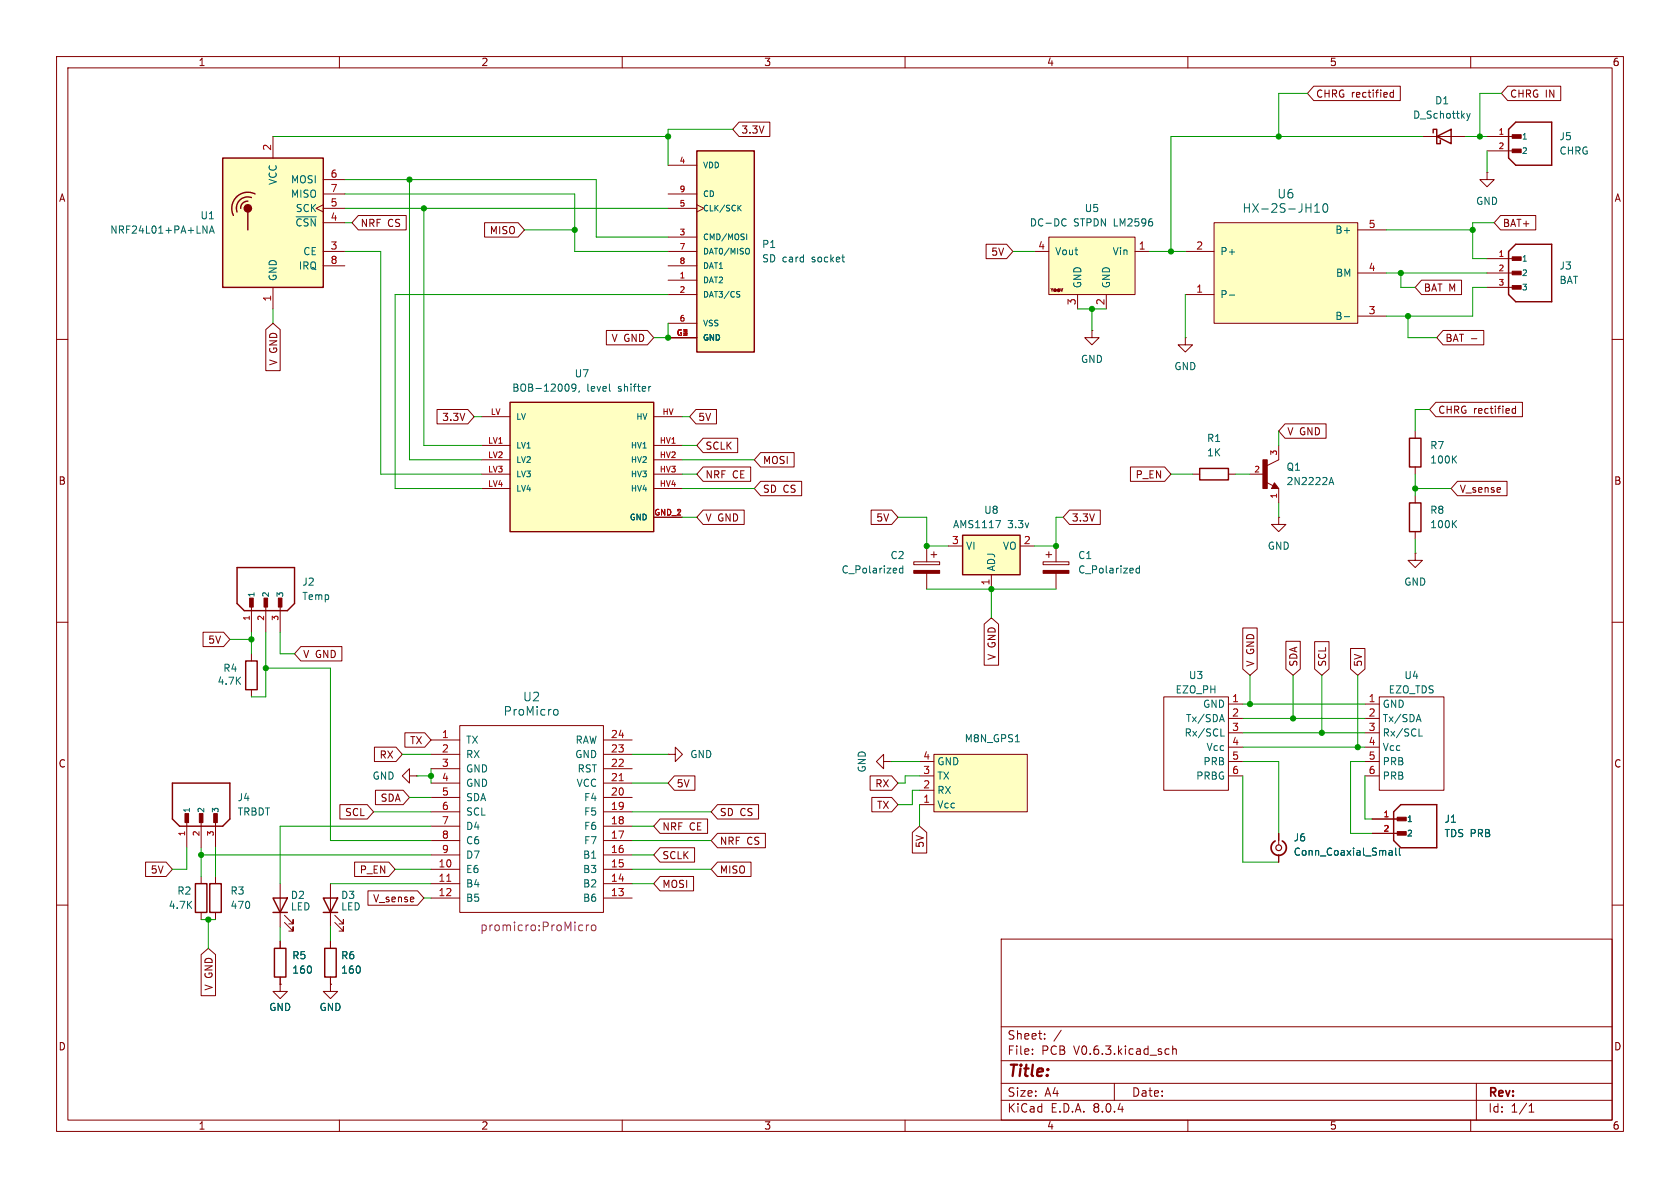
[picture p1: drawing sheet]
<svg xmlns="http://www.w3.org/2000/svg" width="297mm" height="210mm" viewBox="0 0 297 210" stroke-linecap="round" stroke-linejoin="round" font-family="sans-serif">
<g fill="none" stroke="#840000" stroke-width=".18">
<path d="M10 10h277v190h-277zM12 12h273v186h-273zM60 10v2M110 10v2M160 10v2M210 10v2M260 10v2M10 60h2M285 60h2M10 110h2M285 110h2M241.3 124.5h2.5"/>
<path d="M241.3 127h2.5M241.3 129.5h2.5M241.3 132.1h2.5M241.3 134.6h2.5M241.3 137.2h2.5M243.8 123.2h11.5v16.5h-11.5zM10 160h2M285 160h2M177 166h108v32h-108zM60 198v2M110 198v2M160 198v2"/>
<path d="M177 194.5h108M177 191.5h108M177 187.5h108M177 181.5h108M182.5 186.3v.1M182.5 185.5v.1M184.7 183.6v.1M184.7 182.8v.1M187.6 182.1l-1.3 2M197 191.5v3M206.2 185.4l.5 .1M206.7 186.3l-.5 .1"/>
<path d="M207.3 185.5l.2-.1 .4 .1 .1 .9M207.3 184.9v1.5M210 198v2M260 198v2M261 191.5v6.5M270.3 196.6h.9M270.3 195.5l.4-.4v1.5"/>
</g>
<path d="M250.5 127.2h.6M250.8 126.3l.4 1.3M250.9 130.1h.6" fill="none" stroke="#006464" stroke-width=".18"/>
<path d="M214.6 39.4h25.4v17.8h-25.4z" fill="#ffffc2"/>
<path d="M214.6 39.4h25.4v17.8h-25.4zM209.5 52.1h5.1M209.5 44.5h5.1M240 55.9h5.1M240 48.3h5.1M240 40.6h5.1M44.4 106.7v5.1M47 106.7v5.1M49.5 106.7v5.1M58.4 166.4v1.2M58.4 172.7v1.3" fill="none" stroke="#840000" stroke-width=".18"/>
<path d="M232.4 37.5h.9M232.4 36.4l.4-.4v1.5M234.1 36.1l.1-.1a.83 .83 0 0 1 .6 .6 .83 .83 0 0 1-.3 .9h-.1a.83 .83 0 0 1-.6-.6 .83 .83 0 0 1 .3-.8zM217.3 52.2h1M237.6 56h1" fill="none" stroke="#006464" stroke-width=".18"/>
<g fill="#840000" stroke="#840000" stroke-width=".18">
<path d="M49.2 105.7h.6v1.6h-.6z"/>
<path d="M46.7 105.7h.6v1.6h-.6z"/>
<path d="M44.1 105.7h.7v1.6h-.7z"/>
</g>
<path d="M41.9 100.3h10.2v6.4l-1.3 1.3h-7.6l-1.3-1.3zM57.4 167.6h2v5.1h-2z" fill="none" stroke="#840000" stroke-width=".25"/>
<path d="M185.4 41.9h15.3v10.2h-15.3z" fill="#ffffc2"/>
<g fill="none" stroke="#840000" stroke-width=".18">
<path d="M182.9 44.5h2.5M185.4 41.9h15.3v10.2h-15.3zM190.5 52.1v2.5M195.6 52.1v2.5M200.7 44.5h2.5M184.4 99.3h4.6v.5h-4.6zM184.9 98h1M185.4 97.5v1.1M186.7 96.5v2.8M210.8 83.8h1.3M217.2 83.8h1.2M186.7 101.3v2.8"/>
<path d="M72.4 137.2v-1.3l-1.3 1.3 1.3 1.2v-1.2h1.3M73.7 137.2h.1M49.5 156.2v7.6M58.4 156.2v7.6M226.1 147.3v2.1M226.1 151.1v1.3M49.5 174v1.3h1.3l-1.3 1.2-1.2-1.2h1.2M49.5 174h.1M49.5 166.4v1.2M49.5 172.7v1.3M50.3 163.1l1.5 1.5v-.8v.8h-.7M50.3 161.8l1.5 1.5v-.7v.7h-.7"/>
<path d="M58.4 174v1.3h1.3l-1.3 1.2-1.3-1.2h1.3M58.4 174h.1M59.2 163.1l1.5 1.5v-.8v.8h-.8M59.2 161.8l1.5 1.5v-.7v.7h-.8"/>
</g>
<path d="M188.1 38.7l.4 .1M188.5 39.8l-.4 .1M201.4 100v1.3M201.4 100.5l-.3-.1-.3 .3 .2 .5h.4M245.6 150.4h.5v.8M245.6 151.1h.5M246.1 150.6l-.5 .2M246.7 149.9v1.1l.2 .2M247.4 149.9v1.1l.2 .2" fill="none" stroke="#006464" stroke-width=".18"/>
<path d="M212.1 82.8h5.1v2h-5.1zM48.3 158.8h2.5l-1.3 2.5zM57.1 158.8h2.6l-1.3 2.5zM48.3 161.3h2.5M48.5 167.6h2v5.1h-2zM57.1 161.3h2.6" fill="none" stroke="#840000" stroke-width=".25"/>
<path d="M184.4 100.8h4.6v.5h-4.6z" fill="#840000" stroke="#840000" stroke-width=".18"/>
<circle cx="226.1" cy="149.9" r=".51" fill="none" stroke="#840000" stroke-width=".2"/>
<path d="M225.4 148.7a1.35 1.35 0 0 0-.4 2 1.35 1.35 0 0 0 2.1 0 1.35 1.35 0 0 0-.4-2" fill="none" stroke="#840000" stroke-width=".3"/>
<path d="M170.2 94.6h10.1v7h-10.1z" fill="#ffffc2"/>
<path d="M170.2 94.6h10.1v7h-10.1z" fill="none" stroke="#840000" stroke-width=".25"/>
<path d="M226.1 78.7v2.6l-2.1 1M167.6 96.5h2.6M180.3 96.5h2.6M221 83.8h2.5M223.8 85.2l1.3 .7M226.1 86.4v2.5M175.3 101.6v2.5" fill="none" stroke="#840000" stroke-width=".18"/>
<path d="M176 92h.9l-.6 1.3M234.9 85.7l.5-1.3 .4 1.3M235.1 85.3h.6" fill="none" stroke="#006464" stroke-width=".18"/>
<g fill="#840000" stroke="#840000" stroke-width=".18">
<path d="M223.3 81.3h.7v5.1h-.7z"/>
<path d="M225.3 85.3l.8 1.1h-1.3z"/>
</g>
<path d="M90.2 71.1h25.4v22.9h-25.4z" fill="#ffffc2"/>
<path d="M253.4 23.5v-.6h.6v2.5h.6v-.6M254 24.1l2.5-1.2v2.5zM268 21.6h6.3v7.6h-6.3l-1.3-1.3v-5zM268 43.2h6.3v10.1h-6.3l-1.3-1.2v-7.6zM90.2 71.1h25.4v22.9h-25.4zM249.2 88.9h2v5.1h-2z" fill="none" stroke="#840000" stroke-width=".25"/>
<g fill="none" stroke="#840000" stroke-width=".18">
<path d="M251.5 24.1h7.6M262.9 30.5v1.3h1.3l-1.3 1.2-1.3-1.2h1.3M262.9 30.5h.1M262.9 24.1h5.1M262.9 26.7h5.1M262.9 45.7h5.1M262.9 48.3h5.1M262.9 50.8h5.1M85.1 73.7h5.1M85.1 78.7h5.1M115.6 73.7h5M115.6 78.7h5"/>
<path d="M85.1 81.3h5.1M85.1 83.8h5.1M85.1 86.4h5.1M115.6 91.4h5M115.6 81.3h5M115.6 83.8h5M115.6 86.4h5M226.1 91.4v1.3h1.2l-1.2 1.3-1.3-1.3h1.3M226.1 91.4h.1M250.2 97.8v1.3h1.3l-1.3 1.2-1.3-1.2h1.3M250.2 97.8h.1M250.2 87.6v1.3"/>
<path d="M250.2 94v1.3M156.2 134.6v-1.2l-1.3 1.2 1.3 1.3v-1.3h1.3M157.5 134.6h.1M205.7 123.2h11.5v16.5h-11.5zM217.2 124.5h2.5M217.2 127h2.5M217.2 129.5h2.5M217.2 132.1h2.5M217.2 134.6h2.5M217.2 137.2h2.5"/>
</g>
<path d="M259.3 20.1l.3 .8M259.6 20.9l-.3 .4M259.9 20.1l-.3 .8M101.8 68.4l-.2 .3-.4-.1-.1-.2 .1-.4 .4-.1 .2 .1a.84 .84 0 0 1-.4 1.2h-.2M102.4 69.1l-.1 .2M107.8 69.1l.1 .1M115.1 68.3l-.3 .1M257 92.6l.5 .7M257.5 92l-.7 .7M215.7 127.2h.6M215.8 130.1h.6M216 126.3l.4 1.3" fill="none" stroke="#006464" stroke-width=".18"/>
<g fill="#840000" stroke="#840000" stroke-width=".18">
<path d="M267.3 26.4h1.6v.6h-1.6z"/>
<path d="M267.3 23.8h1.6v.6h-1.6z"/>
<path d="M267.3 50.5h1.6v.6h-1.6z"/>
<path d="M267.3 47.9h1.6v.7h-1.6z"/>
<path d="M267.3 45.4h1.6v.6h-1.6z"/>
</g>
<path d="M39.4 27.9h17.7v22.9h-17.7z" fill="#ffffc2"/>
<path d="M39.4 27.9h17.7v22.9h-17.7zM43.8 35.6a1.23 1.23 0 0 0-1.3 1.2M43.8 37.5v3.1M44.4 34.9a1.99 1.99 0 0 0-2 .5 1.99 1.99 0 0 0-.5 2.1M45.1 34.3a2.84 2.84 0 0 0-3.3 .5 2.84 2.84 0 0 0-.5 3.3M249.2 77.5h2v5.1h-2zM43.4 116.8h2.1v5.1h-2.1zM30.5 138.4h10.1v6.4l-1.2 1.3h-7.7l-1.2-1.3zM34.5 156.2h2.1v5.1h-2.1zM37.1 156.2h2v5.1h-2zM246.4 143.5l1.2-1.3h6.4v7.7h-6.4l-1.2-1.3z" fill="none" stroke="#840000" stroke-width=".25"/>
<circle cx="43.8" cy="36.8" r=".63" fill="#840000" stroke="#840000" stroke-width=".25"/>
<g fill="none" stroke="#840000" stroke-width=".18">
<path d="M48.3 24.1v3.8M57.1 36.2l-1.2 .6 1.2 .7M57.1 39.4h3.9M57.1 36.8h3.9M57.1 31.8h3.9M57.1 34.3h3.9M48.3 50.8v3.8M57.1 44.5h3.9M57.1 47h3.9M193 58.4v1.3h1.3l-1.3 1.3-1.2-1.3h1.2M193 58.4h.1M250.2 76.2v1.3"/>
<path d="M161.5 99.3h4.6v.5h-4.6zM163.8 96.5v2.8M164.6 98h1M165.1 97.5v1.1M250.2 82.6v1.2M44.4 115.6v1.2M163.8 101.3v2.8M44.4 121.9v1.3M76.2 130.8h5.1M76.2 133.4h5.1M76.2 138.4h5.1M76.2 135.9h5.1"/>
<path d="M81.3 128.3h25.4v33h-25.4zM106.7 130.8h5.1M106.7 133.4h5.1M106.7 138.4h5.1M106.7 135.9h5.1M118.1 133.4h1.3v-1.3l1.2 1.3-1.2 1.2v-1.2M118.1 133.4h.1M33 144.8v5.1M35.6 144.8v5.1M35.6 154.9v1.3M38.1 144.8v5.1M38.1 154.9v1.3"/>
<path d="M76.2 153.7h5.1M76.2 156.2h5.1M76.2 158.8h5.1M76.2 151.1h5.1M76.2 148.6h5.1M76.2 146.1h5.1M76.2 143.5h5.1M76.2 141h5.1M106.7 153.7h5.1M106.7 156.2h5.1M106.7 158.8h5.1M106.7 151.1h5.1"/>
<path d="M106.7 148.6h5.1M106.7 146.1h5.1M106.7 143.5h5.1M106.7 141h5.1M242.6 144.8h5M242.6 147.3h5M35.6 161.3v1.3M38.1 161.3v1.3"/>
</g>
<path d="M35.9 39.9l.7 1.3v-1.3M52.4 38.3h3.5M37 41.2l.4-1.3 .5 1.3M37.1 40.9h.6M257 81.1l.5 .8M257.5 80.6l-.7 .7M159.6 100v1.3M159.6 100.5l-.4-.1-.2 .3 .1 .5h.5M98 125.5l.4-.1 .3 .3-.1 .6-.2 .1h-.4" fill="none" stroke="#006464" stroke-width=".18"/>
<g fill="#840000" stroke="#840000" stroke-width=".18">
<path d="M161.5 100.8h4.6v.5h-4.6z"/>
<path d="M37.8 143.8h.6v1.6h-.6z"/>
<path d="M35.2 143.8h.7v1.6h-.7z"/>
<path d="M32.7 143.8h.6v1.6h-.6z"/>
<path d="M247 147h1.6v.6h-1.6z"/>
<path d="M247 144.5h1.6v.6h-1.6z"/>
</g>
<path d="M109.5 138h.7M79 155.8h.7" fill="none" stroke="#a90000" stroke-width=".18"/>
<path d="M102.6 163.5l.4 .1M103 164.5h-.4M103.7 163.5v1M104.1 163.5l-.3 .1-.1 .2M104.6 163.7l.2-.2 .5 .2v.5l-.1 .3h-.4l-.2-.1z" fill="none" stroke="#840084" stroke-width=".18"/>
<path d="M123.2 26.7h10.1v35.5h-10.1z" fill="#ffffc2"/>
<path d="M123.2 26.7h10.1v35.5h-10.1z" fill="none" stroke="#840000" stroke-width=".25"/>
<g fill="none" stroke="#840000" stroke-width=".18">
<path d="M118.1 29.2h5.1M118.1 34.3h5.1M118.1 36.8h5.1M123.2 36.2l1.3 .6-1.3 .7M118.1 49.5h5.1M118.1 57.2h5.1M118.1 47h5.1M118.1 59.7h5.1M118.1 52.1h5.1M118.1 41.9h5.1M118.1 44.5h5.1M209.5 59.7v1.3h1.3l-1.3 1.2-1.2-1.2h1.2"/>
<path d="M209.5 59.7h.1"/>
</g>
<path d="M130.6 36.7l.4 .6M131 36.3l-.5 .6M130.4 51.5l.4 .1M130.6 52l.2 .2-.2 .3M132 41.4v1M132.2 43.9l.3 .3-.1 .6-.2 .1" fill="none" stroke="#006464" stroke-width=".18"/>
<path d="M165.1 133.4h16.5v10.1h-16.5z" fill="#ffffc2"/>
<g fill="none" stroke="#840000" stroke-width=".18">
<path d="M232.3 15.2h15.3v2.6h-15.3l-1.2-1.3zM246.3 15.9v1.3M246.3 16.4l-.3-.1-.3 .3 .2 .5h.4M266.5 15.2h9.4v2.6h-9.4l-1.1-1.3zM63.3 38.1h8.5v2.5h-8.5l-1.1-1.2zM85.7 39.4h5.9l1.1 1.2-1.1 1.3h-5.9zM130.7 21.6h5.4v2.5h-5.4l-1.2-1.2zM265.3 38.1h6.2v2.5h-6.2l-1.1-1.2zM47 58.3l1.3-1.1 1.2 1.1v7.2h-2.5zM107.2 58.4h7.3l1.1 1.3-1.1 1.3h-7.3zM174.3 43.2h3.7l1.1 1.3-1.1 1.2h-3.7zM251.3 49.5h7.1v2.6h-7.1l-1.1-1.3z"/>
<path d="M255.1 58.4h7.2v2.6h-7.2l-1.1-1.3zM260.1 59.9h1M77.3 72.4h5.4l1.1 1.3-1.1 1.2h-5.4zM123 72.4h3.7v2.5h-3.7l-1.1-1.2zM124.3 77.5h6.1v2.5h-6.1l-1.1-1.3zM227.2 74.9h7.2v2.6h-7.2l-1.1-1.3zM253.8 71.1h15.3v2.6h-15.3l-1.1-1.3zM267.9 71.8v1.3M267.9 72.3l-.3-.1-.3 .3 .1 .5h.5M124.3 82.5h8.4v2.6h-8.4l-1.1-1.3zM124.3 90.2h7.3v2.5h-7.3l-1.1-1.3zM134.5 80h5.9v2.6h-5.9l-1.2-1.3z"/>
<path d="M134.5 85.1h7.2v2.5h-7.2l-1.2-1.2zM154 90.2h3.6l1.1 1.2-1.1 1.3h-3.6zM189.1 90.2h5.4v2.5h-5.4l-1.1-1.3zM199.8 82.5h6.1l1.1 1.3-1.1 1.3h-6.1zM257.7 85.1h8.7v2.5h-8.7l-1.2-1.2zM35.9 111.8h3.6l1.1 1.2-1.1 1.3h-3.6zM53.2 114.3h7.2v2.5h-7.2l-1.1-1.2zM174 110.3l1.3-1.1 1.2 1.1v7.3h-2.5zM219.7 111h2.6v7.3l-1.3 1.1-1.3-1.1zM227.3 113.4h2.6v4.9l-1.3 1.1-1.3-1.1zM232.4 113.4h2.6v4.9l-1.3 1.1-1.3-1.1zM238.8 114.6h2.5v3.7l-1.3 1.1-1.2-1.1z"/>
<path d="M66.2 132.1h3.8l1.1 1.3-1.1 1.2h-3.8zM66.4 139.7h4.9l1.1 1.3-1.1 1.2h-4.9zM71.6 129.5h3.5l1.1 1.3-1.1 1.3h-3.5zM119.2 137.2h3.7v2.5h-3.7l-1.1-1.3zM153.8 137.2h3.8l1.1 1.2-1.1 1.3h-3.8zM162.6 139.7h2.5M162.6 137.2h2.5M162.6 134.6h2.5M165.1 133.4h16.5v10.1h-16.5zM25.7 152.4h3.7l1.1 1.3-1.1 1.2h-3.7zM60.1 142.2h4.8l1.1 1.3-1.1 1.3h-4.8zM62.7 152.4h6l1.1 1.3-1.1 1.2h-6z"/>
<path d="M65 157.5h8.8l1.1 1.3-1.1 1.2h-8.8zM116.7 154.9h5.9v2.6h-5.9l-1.1-1.3zM116.7 144.8h8.4v2.5h-8.4l-1.1-1.2zM116.7 149.9h6.1v2.5h-6.1l-1.1-1.3zM126.8 152.4h6v2.5h-6l-1.1-1.2zM126.8 142.2h7.3v2.6h-7.3l-1.1-1.3zM126.8 147.3h8.5v2.6h-8.5l-1.1-1.3zM154.1 141h3.5l1.1 1.2-1.1 1.3h-3.5zM161.3 147.2l1.3-1.1 1.2 1.1v3.6h-2.5zM162.6 142.2h2.5M226.1 147.3v1.3M226.1 151.1v1.3"/>
<path d="M242.6 144.8h5M242.6 147.3h5M35.6 168.8l1.2-1.2 1.3 1.2v7.2h-2.5zM49.5 174h.1M49.5 166.4v1.2M49.5 172.7v1.3M58.4 174h.1M58.4 166.4v1.2M58.4 172.7v1.3"/>
</g>
<path d="M179.5 131.1h.7M245.6 150.4h.5v.8M245.6 151.1h.5M246.1 150.6l-.5 .2M246.7 149.9v1.1l.2 .2M247.4 149.9v1.1l.2 .2" fill="none" stroke="#006464" stroke-width=".18"/>
<g fill="none" stroke="#009600" stroke-width=".18">
<path d="M231.1 16.5h-5v7.6M265.4 16.5h-3.8v7.6M48.3 24.1h69.8M61 31.8h44.4v10.1h12.7M61 34.3h40.6v10.2h16.5M61 36.8h57.1M61 39.4h1.2M72.4 31.8v49.5h12.7M74.9 36.8v41.9h10.2M129.5 22.9h-11.4v6.3M251.5 24.1h-44.5v20.4M259.1 24.1h3.8"/>
<path d="M262.9 26.7v3.8M264.2 39.4h-3.9v6.3h2.6M48.3 54.6v2.6M61 44.5h6.3v39.3h17.8M92.7 40.6h8.9M118.1 57.2v2.5h-2.5M118.1 52.1h-48.3v34.3h15.3M179.1 44.5h3.8M190.5 54.6h5.1M193 54.6v3.8M203.2 44.5h6.3M209.5 52.1v7.6"/>
<path d="M245.1 48.3h17.8M245.1 40.6h15.2M247.6 48.3v2.5h2.6M248.9 55.9v3.8h5.1M262.9 50.8h-2.6v5.1h-15.2M83.8 73.7h1.3M120.6 78.7h2.6M120.6 73.7h1.3M226.1 76.2v2.5M252.7 72.4h-2.5v3.8M120.6 83.8h2.6M120.6 86.4h12.7"/>
<path d="M120.6 81.3h12.7M120.6 91.4h2.6M158.7 91.4h5.1v5.1h3.8M188 91.4h-1.3v5.1h-3.8M207 83.8h3.8M218.4 83.8h2.6M226.1 88.9v2.5M250.2 86.4h6.3M250.2 83.8v3.8M250.2 95.3v2.5M40.6 113h3.8M44.4 111.8v3.8"/>
<path d="M47 118.1h11.4v30.5h17.8M47 111.8v11.4h-2.6M49.5 111.8v3.8h2.6M163.8 104.1h22.9M175.3 104.1v5.1M221 119.4v5.1M228.6 119.4v7.6M233.7 119.4v10.1M240 119.4v12.7M71.1 133.4h5.1M73.7 137.2h2.5M76.2 135.9v2.5"/>
<path d="M111.8 133.4h6.3M111.8 138.4h6.3M157.5 134.6h5.1M162.6 137.2h-2.6v1.2h-1.3M162.6 139.7h-1.3v2.5h-2.6M219.7 134.6h6.4v12.7M219.7 132.1h21.6M219.7 129.5h21.6M219.7 127h21.6M219.7 124.5h21.6M219.7 137.2v15.2h6.4M241.3 137.2v7.6h1.3"/>
<path d="M241.3 134.6h-2.5v12.7h3.8M33 149.9v3.8h-2.5M35.6 151.1h40.6M35.6 149.9v5M38.1 149.9v5M58.4 156.2h17.8M66 143.5h10.2M69.8 153.7h6.4M72.4 141h3.8M74.9 158.8h1.3M76.2 146.1h-26.7v10.1M111.8 151.1h3.8"/>
<path d="M111.8 143.5h13.9M111.8 153.7h13.9M111.8 156.2h3.8M111.8 146.1h3.8M111.8 148.6h13.9M162.6 142.2v3.9M35.6 162.6h2.5M36.8 162.6v5M49.5 163.8v2.6M58.4 163.8v2.6"/>
</g>
<g fill="#009600" stroke="#009600" stroke-width=".18">
<circle cx="101.6" cy="40.6" r=".46"/>
<circle cx="74.9" cy="36.8" r=".46"/>
<circle cx="72.4" cy="31.8" r=".46"/>
<circle cx="233.7" cy="129.5" r=".46"/>
<circle cx="240" cy="132.1" r=".46"/>
<circle cx="228.6" cy="127" r=".46"/>
<circle cx="221" cy="124.5" r=".46"/>
<circle cx="36.8" cy="162.6" r=".46"/>
<circle cx="118.1" cy="24.1" r=".46"/>
<circle cx="118.1" cy="59.7" r=".46"/>
<circle cx="163.8" cy="96.5" r=".46"/>
<circle cx="207" cy="44.5" r=".46"/>
<circle cx="247.6" cy="48.3" r=".46"/>
<circle cx="193" cy="54.6" r=".46"/>
<circle cx="186.7" cy="96.5" r=".46"/>
<circle cx="175.3" cy="104.1" r=".46"/>
<circle cx="261.6" cy="24.1" r=".46"/>
<circle cx="226.1" cy="24.1" r=".46"/>
<circle cx="248.9" cy="55.9" r=".46"/>
<circle cx="260.3" cy="40.6" r=".46"/>
<circle cx="250.2" cy="86.4" r=".46"/>
<circle cx="76.2" cy="137.2" r=".46"/>
<circle cx="35.6" cy="151.1" r=".46"/>
<circle cx="47" cy="118.1" r=".46"/>
<circle cx="44.4" cy="113" r=".46"/>
</g>
<text font-size="2.8" fill="#840000" x="178" y="190.9">Title:</text>
<g font-size="2.1" fill="#006464">
<text x="225.7" y="35.3">U6</text>
<text x="219.6" y="37.8">HX-2S-JH10</text>
<text x="92.4" y="124.2">U2</text>
<text x="88.9" y="126.7">ProMicro</text>
</g>
<text font-size="2.1" fill="#840084" x="84.8" y="164.8">promicro:ProMicro</text>
<g font-size="2.1" fill="#840000">
<text x="178" y="184">Sheet:</text>
<text x="178" y="186.7">File:</text>
<text x="184.1" y="186.7">PCB</text>
<text x="189.9" y="186.7">V0.6.3.kicad_sch</text>
<text x="178" y="196.9">KiCad</text>
<text x="178" y="194.1">Size:</text>
<text x="184.7" y="194.1">A4</text>
<text x="185.7" y="196.9">E.D.A.</text>
<text x="193.3" y="196.9">8.0.4</text>
<text x="200" y="194.1">Date:</text>
<text x="263" y="194.3">Rev:</text>
<text x="263" y="196.9">Id:</text>
<text x="267.1" y="196.9">1/1</text>
</g>
<g font-size="1.8" fill="#840000">
<text x="35" y="11.9">1</text>
<text x="85" y="11.9">2</text>
<text x="135" y="11.9">3</text>
<text x="185" y="11.9">4</text>
<text x="235" y="11.9">5</text>
<text x="285" y="11.9">6</text>
<text x="232.6" y="17.5">CHRG rectified</text>
<text x="266.9" y="17.5">CHRG IN</text>
<text x="131" y="23.8">3.3V</text>
<text x="10.3" y="35.9">A</text>
<text x="285.3" y="35.9">A</text>
<text x="63.7" y="40.3">NRF CS</text>
<text x="86.5" y="41.6">MISO</text>
<text x="265.6" y="40.3">BAT+</text>
<text x="175.1" y="45.4">5V</text>
<text x="251.6" y="51.8">BAT M</text>
<text x="49.2" y="64.7" transform="rotate(-90 49.2 64.7)">V GND</text>
<text x="108" y="60.6">V GND</text>
<text x="255.4" y="60.6">BAT -</text>
<text x="78.1" y="74.6">3.3V</text>
<text x="123.3" y="74.6">5V</text>
<text x="227.5" y="77.2">V GND</text>
<text x="254.2" y="73.3">CHRG rectified</text>
<text x="124.6" y="79.7">SCLK</text>
<text x="134.8" y="82.2">MOSI</text>
<text x="10.3" y="85.9">B</text>
<text x="124.6" y="84.8">NRF CE</text>
<text x="134.8" y="87.3">SD CS</text>
<text x="200.7" y="84.8">P_EN</text>
<text x="258" y="87.3">V_sense</text>
<text x="285.3" y="85.9">B</text>
<text x="124.6" y="92.4">V GND</text>
<text x="154.8" y="92.4">5V</text>
<text x="189.4" y="92.4">3.3V</text>
<text x="36.7" y="114">5V</text>
<text x="53.5" y="116.5">V GND</text>
<text x="176.2" y="116.8" transform="rotate(-90 176.2 116.8)">V GND</text>
<text x="221.9" y="118" transform="rotate(-90 221.9 118)">V GND</text>
<text x="229.6" y="118" transform="rotate(-90 229.6 118)">SDA</text>
<text x="234.6" y="118" transform="rotate(-90 234.6 118)">SCL</text>
<text x="241" y="118" transform="rotate(-90 241 118)">5V</text>
<text x="72.4" y="131.8">TX</text>
<text x="10.3" y="135.9">C</text>
<text x="67" y="134.3">RX</text>
<text x="285.3" y="135.9">C</text>
<text x="67.2" y="141.9">SDA</text>
<text x="119.5" y="139.4">5V</text>
<text x="154.6" y="139.4">RX</text>
<text x="154.9" y="143.2">TX</text>
<text x="60.9" y="144.5">SCL</text>
<text x="117" y="147">NRF CE</text>
<text x="127.2" y="144.5">SD CS</text>
<text x="127.2" y="149.5">NRF CS</text>
<text x="163.5" y="150" transform="rotate(-90 163.5 150)">5V</text>
<text x="26.5" y="154.6">5V</text>
<text x="63.5" y="154.6">P_EN</text>
<text x="117" y="152.1">SCLK</text>
<text x="127.2" y="154.6">MISO</text>
<text x="65.9" y="159.7">V_sense</text>
<text x="117" y="157.2">MOSI</text>
<text x="37.8" y="175.2" transform="rotate(-90 37.8 175.2)">V GND</text>
<text x="10.3" y="185.9">D</text>
<text x="285.3" y="185.9">D</text>
<text x="35" y="199.9">1</text>
<text x="85" y="199.9">2</text>
<text x="135" y="199.9">3</text>
<text x="185" y="199.9">4</text>
<text x="235" y="199.9">5</text>
<text x="285" y="199.9">6</text>
</g>
<g font-size="1.8" fill="#006464">
<text x="249.7" y="21.2">D_Schottky</text>
<text x="253.6" y="18.6">D1</text>
<text x="275.6" y="25">J5</text>
<text x="275.6" y="27.5">CHRG</text>
<text x="49.1" y="32.8" transform="rotate(-90 49.1 32.8)">VCC</text>
<text x="51.3" y="32.6">MOSI</text>
<text x="51.3" y="35.2">MISO</text>
<text x="19.4" y="41.5">NRF24L01+PA+LNA</text>
<text x="35.3" y="39">U1</text>
<text x="52.1" y="40.2">~{CSN}</text>
<text x="52.2" y="37.7">SCK</text>
<text x="182" y="40.2">DC-DC</text>
<text x="189.8" y="40.2">STPDN LM2596</text>
<text x="191.7" y="37.7">U5</text>
<text x="236" y="41.5">B+</text>
<text x="260.9" y="36.4">GND</text>
<text x="52.7" y="47.9">IRQ</text>
<text x="53.5" y="45.3">CE</text>
<text x="134.6" y="44">P1</text>
<text x="134.6" y="46.6">SD card</text>
<text x="143.6" y="46.6">socket</text>
<text x="186.4" y="45.3">Vout</text>
<text x="196.6" y="45.3">Vin</text>
<text x="215.6" y="45.3">P+</text>
<text x="275.6" y="47.9">J3</text>
<text x="49.1" y="49.8" transform="rotate(-90 49.1 49.8)">GND</text>
<text x="191.4" y="51.1" transform="rotate(-90 191.4 51.1)">GND</text>
<text x="196.4" y="51.1" transform="rotate(-90 196.4 51.1)">GND</text>
<text x="215.6" y="52.9">P-</text>
<text x="236.1" y="49.1">BM</text>
<text x="275.6" y="50.4">BAT</text>
<text x="236" y="56.7">B-</text>
<text x="191" y="64.4">GND</text>
<text x="207.5" y="65.6">GND</text>
<text x="90.5" y="69.4">BOB-12009,</text>
<text x="101.5" y="66.9">U7</text>
<text x="103.7" y="69.4">level</text>
<text x="109.4" y="69.4">shifter</text>
<text x="213.3" y="78.3">R1</text>
<text x="213.3" y="80.9">1K</text>
<text x="227.3" y="83.4">Q1</text>
<text x="252.7" y="79.6">R7</text>
<text x="252.7" y="82.1">100K</text>
<text x="227.3" y="86">2N2222A</text>
<text x="168.4" y="93.6">AMS1117</text>
<text x="173.9" y="91">U8</text>
<text x="178.1" y="93.6">3.3v</text>
<text x="252.7" y="91">R8</text>
<text x="252.7" y="93.6">100K</text>
<text x="148.7" y="101.6">C_Polarized</text>
<text x="157.3" y="99">C2</text>
<text x="170.7" y="97.4">VI</text>
<text x="176.1" y="101.1" transform="rotate(-90 176.1 101.1)">ADJ</text>
<text x="177.2" y="97.4">VO</text>
<text x="190.5" y="99">C1</text>
<text x="190.5" y="101.6">C_Polarized</text>
<text x="224" y="97.4">GND</text>
<text x="53.3" y="103.7">J2</text>
<text x="53.3" y="106.3">Temp</text>
<text x="248.2" y="103.7">GND</text>
<text x="39.4" y="119">R4</text>
<text x="38.4" y="121.3">4.7K</text>
<text x="207.7" y="122.8">EZO_PH</text>
<text x="210.1" y="120.2">U3</text>
<text x="212.6" y="125.3">GND</text>
<text x="244.3" y="125.3">GND</text>
<text x="245.4" y="122.8">EZO_TDS</text>
<text x="248.2" y="120.2">U4</text>
<text x="82.3" y="131.7">TX</text>
<text x="101.7" y="131.7">RAW</text>
<text x="170.4" y="131.4">M8N_GPS1</text>
<text x="209.3" y="130.4">Rx/SCL</text>
<text x="209.6" y="127.9">Tx/SDA</text>
<text x="244.3" y="127.9">Tx/SDA</text>
<text x="244.3" y="130.4">Rx/SCL</text>
<text x="82.3" y="134.2">RX</text>
<text x="82.3" y="136.8">GND</text>
<text x="101.6" y="134.2">GND</text>
<text x="102" y="136.8">RST</text>
<text x="121.9" y="134.2">GND</text>
<text x="153.3" y="136.7" transform="rotate(-90 153.3 136.7)">GND</text>
<text x="165.6" y="135.5">GND</text>
<text x="212.6" y="135.5">PRB</text>
<text x="213.2" y="132.9">Vcc</text>
<text x="244.3" y="132.9">Vcc</text>
<text x="244.3" y="135.5">PRB</text>
<text x="41.9" y="141.8">J4</text>
<text x="65.8" y="138">GND</text>
<text x="82.3" y="139.3">GND</text>
<text x="82.3" y="141.8">SDA</text>
<text x="101.8" y="139.3">VCC</text>
<text x="103.2" y="141.8">F4</text>
<text x="165.6" y="143.1">Vcc</text>
<text x="165.6" y="140.6">RX</text>
<text x="165.6" y="138">TX</text>
<text x="211.4" y="138">PRBG</text>
<text x="244.3" y="138">PRB</text>
<text x="41.9" y="144.4">TRBDT</text>
<text x="82.3" y="144.4">SCL</text>
<text x="82.3" y="146.9">D4</text>
<text x="82.3" y="149.5">C6</text>
<text x="103.2" y="149.5">F7</text>
<text x="103.2" y="146.9">F6</text>
<text x="103.2" y="144.4">F5</text>
<text x="228.6" y="148.9">J6</text>
<text x="255.3" y="145.6">J1</text>
<text x="255.3" y="148.2">TDS PRB</text>
<text x="82.3" y="154.5">E6</text>
<text x="82.3" y="152">D7</text>
<text x="103" y="154.5">B3</text>
<text x="103" y="152">B1</text>
<text x="228.6" y="151.5">Conn_Coaxial_Small</text>
<text x="29.7" y="160.9">4.7K</text>
<text x="31.3" y="158.3">R2</text>
<text x="40.6" y="158.3">R3</text>
<text x="40.6" y="160.9">470</text>
<text x="51.3" y="159.1">D2</text>
<text x="51.3" y="161.1">LED</text>
<text x="60.2" y="159.1">D3</text>
<text x="60.2" y="161.1">LED</text>
<text x="82.3" y="157.1">B4</text>
<text x="82.3" y="159.6">B5</text>
<text x="103" y="159.6">B6</text>
<text x="103" y="157.1">B2</text>
<text x="51.6" y="169.8">R5</text>
<text x="51.6" y="172.3">160</text>
<text x="60.2" y="169.8">R6</text>
<text x="60.2" y="172.3">160</text>
<text x="47.5" y="178.9">GND</text>
<text x="56.4" y="178.9">GND</text>
</g>
<g font-size="1.8" fill="#a90000">
<text x="48" y="26.7" transform="rotate(-90 48 26.7)">2</text>
<text x="58.3" y="31.5">6</text>
<text x="58.3" y="34">7</text>
<text x="58.3" y="39.1">4</text>
<text x="58.3" y="36.6">5</text>
<text x="241.9" y="40.4">5</text>
<text x="58.3" y="44.2">3</text>
<text x="58.3" y="46.7">8</text>
<text x="183.4" y="44.2">4</text>
<text x="201.2" y="44.2">1</text>
<text x="211.4" y="44.2">2</text>
<text x="48" y="53.4" transform="rotate(-90 48 53.4)">1</text>
<text x="211.4" y="51.8">1</text>
<text x="241.9" y="48">4</text>
<text x="190.2" y="54" transform="rotate(-90 190.2 54)">3</text>
<text x="195.3" y="54" transform="rotate(-90 195.3 54)">2</text>
<text x="241.9" y="55.6">3</text>
<text x="168.2" y="96.3">3</text>
<text x="180.9" y="96.3">2</text>
<text x="175" y="103.6" transform="rotate(-90 175 103.6)">1</text>
<text x="217.7" y="124.2">1</text>
<text x="241.9" y="124.2">1</text>
<text x="78" y="130.6">1</text>
<text x="107.9" y="130.6">24</text>
<text x="217.7" y="126.7">2</text>
<text x="217.7" y="129.3">3</text>
<text x="217.7" y="131.8">4</text>
<text x="241.9" y="126.7">2</text>
<text x="241.9" y="129.3">3</text>
<text x="241.9" y="131.8">4</text>
<text x="78" y="133.1">2</text>
<text x="78" y="135.6">3</text>
<text x="107.9" y="135.6">22</text>
<text x="107.9" y="133.1">23</text>
<text x="163.1" y="136.9">3</text>
<text x="163.1" y="134.4">4</text>
<text x="217.7" y="134.4">5</text>
<text x="217.7" y="136.9">6</text>
<text x="241.9" y="134.4">5</text>
<text x="241.9" y="136.9">6</text>
<text x="78" y="138.2">4</text>
<text x="78" y="140.7">5</text>
<text x="78" y="143.3">6</text>
<text x="107.9" y="143.3">19</text>
<text x="107.9" y="140.7">20</text>
<text x="107.9" y="138.2">21</text>
<text x="163.1" y="142">1</text>
<text x="163.1" y="139.4">2</text>
<text x="78" y="145.8">7</text>
<text x="78" y="148.3">8</text>
<text x="107.9" y="148.3">17</text>
<text x="107.9" y="145.8">18</text>
<text x="77.4" y="153.4">10</text>
<text x="77.4" y="156">11</text>
<text x="78" y="150.9">9</text>
<text x="107.9" y="156">14</text>
<text x="107.9" y="153.4">15</text>
<text x="107.9" y="150.9">16</text>
<text x="77.4" y="158.5">12</text>
<text x="107.9" y="158.5">13</text>
</g>
<g font-size="1.4" fill="#a90000">
<text x="264.8" y="23.9">1</text>
<text x="120" y="29">4</text>
<text x="264.8" y="26.4">2</text>
<text x="120" y="34">9</text>
<text x="120" y="41.7">3</text>
<text x="120" y="36.6">5</text>
<text x="120" y="46.7">8</text>
<text x="120" y="44.2">7</text>
<text x="264.8" y="45.5">1</text>
<text x="120" y="49.3">1</text>
<text x="120" y="51.8">2</text>
<text x="264.8" y="48">2</text>
<text x="264.8" y="50.5">3</text>
<text x="119.5" y="59.4">G1</text>
<text x="120" y="56.9">6</text>
<text x="120.6" y="59.4">2</text>
<text x="86.7" y="73.4">LV</text>
<text x="117" y="73.4">HV</text>
<text x="86.2" y="78.5">LV1</text>
<text x="86.2" y="81">LV2</text>
<text x="86.2" y="83.6">LV3</text>
<text x="116.5" y="78.5">HV1</text>
<text x="116.5" y="81">HV2</text>
<text x="116.5" y="83.6">HV3</text>
<text x="221.6" y="83.6">2</text>
<text x="225.8" y="80.6" transform="rotate(-90 225.8 80.6)">3</text>
<text x="86.2" y="86.1">LV4</text>
<text x="116.5" y="86.1">HV4</text>
<text x="225.8" y="88.2" transform="rotate(-90 225.8 88.2)">1</text>
<text x="115.6" y="91.2">GND_1</text>
<text x="119.5" y="91.2">2</text>
<text x="44.2" y="109.8" transform="rotate(-90 44.2 109.8)">1</text>
<text x="46.7" y="109.8" transform="rotate(-90 46.7 109.8)">2</text>
<text x="49.3" y="109.8" transform="rotate(-90 49.3 109.8)">3</text>
<text x="32.8" y="147.9" transform="rotate(-90 32.8 147.9)">1</text>
<text x="35.3" y="147.9" transform="rotate(-90 35.3 147.9)">2</text>
<text x="37.8" y="147.9" transform="rotate(-90 37.8 147.9)">3</text>
<text x="244.5" y="144.5">1</text>
<text x="244.5" y="147.1">2</text>
</g>
<g font-size="1.4" fill="#006464">
<text x="124.2" y="29.9">VDD</text>
<text x="269" y="24.9">1</text>
<text x="269" y="27.4">2</text>
<text x="124.2" y="35">CD</text>
<text x="124.2" y="37.6">CLK/SCK</text>
<text x="124.2" y="47.7">DAT1</text>
<text x="124.2" y="42.6">CMD/MOSI</text>
<text x="124.2" y="45.2">DAT0/MISO</text>
<text x="269" y="46.5">1</text>
<text x="124.2" y="50.3">DAT2</text>
<text x="124.2" y="52.8">DAT3/CS</text>
<text x="269" y="49">2</text>
<text x="269" y="51.5">3</text>
<text x="124.2" y="57.9">VSS</text>
<text x="124.2" y="60.4">GND</text>
<text x="91.2" y="74.4">LV</text>
<text x="112.4" y="74.4">HV</text>
<text x="91.2" y="79.5">LV1</text>
<text x="91.2" y="82">LV2</text>
<text x="111.4" y="79.5">HV1</text>
<text x="111.4" y="82">HV2</text>
<text x="91.2" y="84.6">LV3</text>
<text x="91.2" y="87.1">LV4</text>
<text x="111.4" y="84.6">HV3</text>
<text x="111.4" y="87.1">HV4</text>
<text x="111.2" y="92.2">GND</text>
<text x="45.2" y="105.7" transform="rotate(-90 45.2 105.7)">1</text>
<text x="47.7" y="105.7" transform="rotate(-90 47.7 105.7)">2</text>
<text x="50.3" y="105.7" transform="rotate(-90 50.3 105.7)">3</text>
<text x="33.8" y="143.8" transform="rotate(-90 33.8 143.8)">1</text>
<text x="36.3" y="143.8" transform="rotate(-90 36.3 143.8)">2</text>
<text x="38.8" y="143.8" transform="rotate(-90 38.8 143.8)">3</text>
<text x="248.7" y="145.5">1</text>
<text x="248.7" y="148.1">2</text>
</g>
<text font-size=".7" fill="#840000" x="185.6" y="51.7">Y@@V</text>
</svg>
